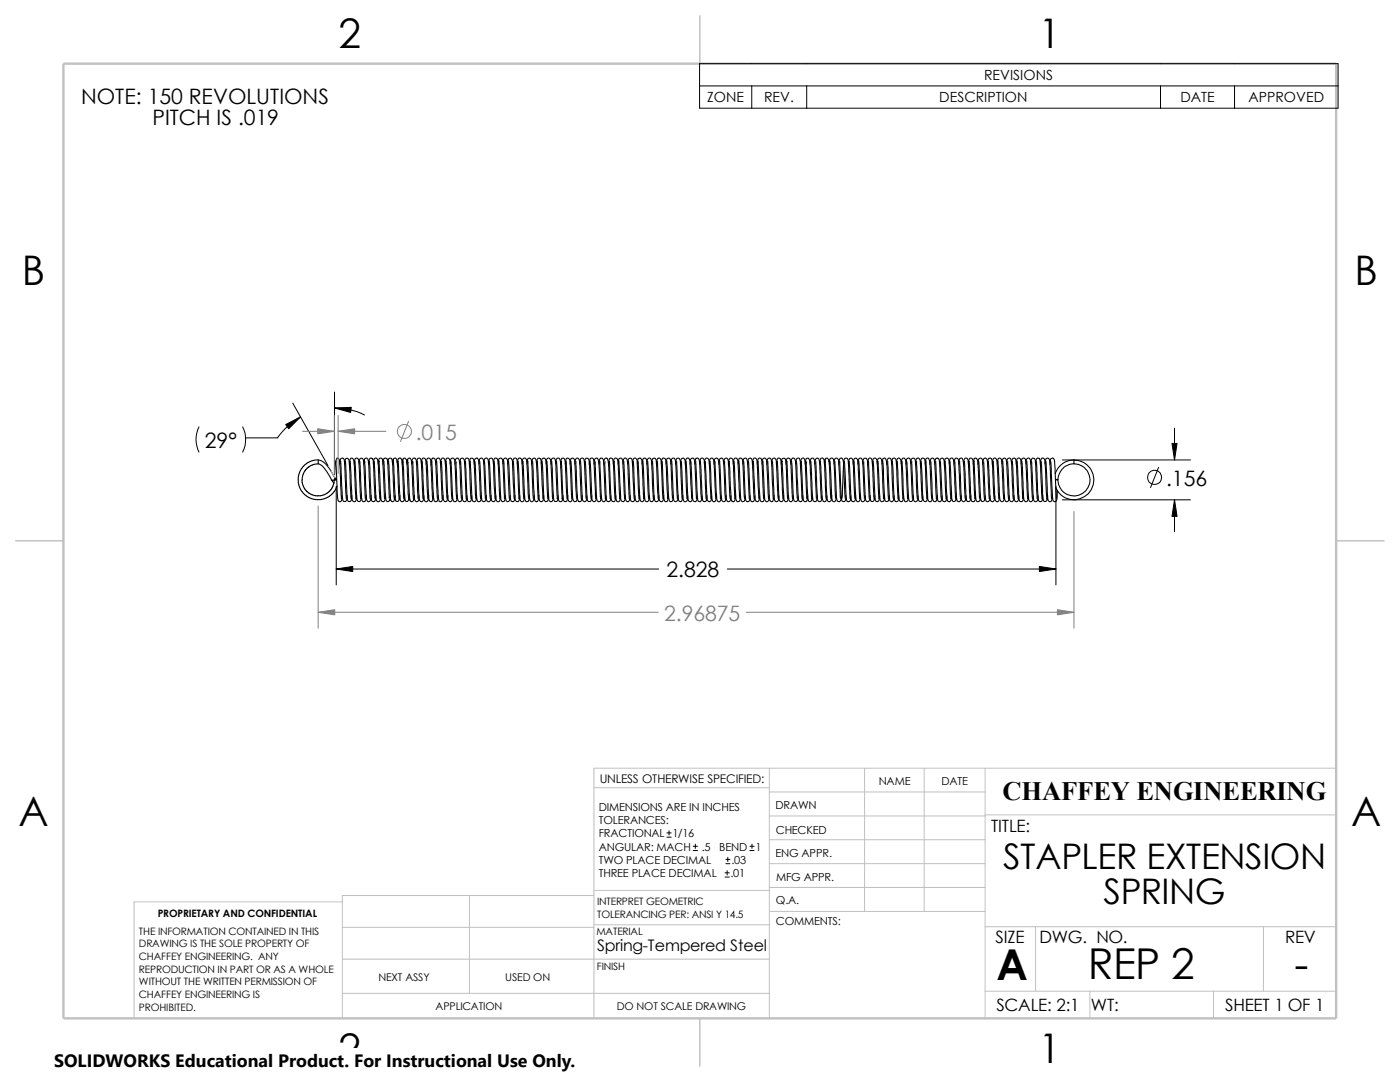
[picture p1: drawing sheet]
<svg xmlns="http://www.w3.org/2000/svg" width="279mm" height="216mm" viewBox="0 0 279 216" stroke-linecap="round" stroke-linejoin="round" font-family="sans-serif">
<g fill="none" stroke="#c0c0c0" stroke-width=".2">
<path d="M66 94l.8 1.2v-.4M118.5 157.2h35M153.5 153.3v49.9M153.5 158h43.1M172.6 153.3v28.6M184.4 153.3v28.6M196.6 153.3v49.9M266.7 153.3h-148.2v49.9M68.3 180h-41.5v23.2M93.7 178.7v19.5M118.5 178.7h-50.2v24.5M118.5 177.7h35.1"/>
<path d="M153.5 167.6h43.1M153.5 162.8h43.1M153.5 172.3h43.1M153.5 177.1h43.1M196.6 162.6h70.1M68.3 198.2h85.2M68.3 185h50.2M68.3 191.4h85.2M118.5 184.5h35.1M153.6 181.9h43M196.6 197.8h70.1M196.6 184.9h70.1"/>
<path d="M206.7 184.9v12.9M217.5 197.8v5.4M242.2 197.8v5.4M252.1 184.9v12.9"/>
</g>
<path d="M139.7 3.1v9.6M3.1 107.9h9.6M266.7 107.9h9.5M139.7 203.2v9.5" fill="none" stroke="#c0c0c0" stroke-width=".21"/>
<path d="M12.7 12.7h254v190.5h-254z" fill="none" stroke="#c0c0c0" stroke-width=".47"/>
<g fill="none" stroke="#000" stroke-width=".21">
<path d="M60.2 95.8l.3 1.2 .6 .9 1.1 .8 1.3 .3 1.2-.3 1-.6 .8-1.1 .2-1.2h.5M63.5 91.8h.2a4.8 4.8 0 0 1 2.8 2.9l.3 .7M63.5 91.8l-1.1 .1-1 .4-1.3 1.3-.5 1-.1 1.2 .1 1.1 .6 1.2 .9 .9 .8 .4 1 .3h1.1l.9-.2 .9-.5 .9-.9 .5-1.1M63.5 92.5l.2 .1a6 6 0 0 1 2.5 3.2M63.5 92.5l-1.4 .3-.9 .7-.7 1.1-.2 1.2M63.5 91.8v.7M66.2 95.8l.4 .6M66.8 95.2v-1.6a3.8 3.8 0 0 1 .5-2.2h.2a5.1 5.1 0 0 1 .4 3.1l.2 5M66.8 95.4l.2 .4M66.8 95.4a.42 .42 0 0 1-.2 .4 .42 .42 0 0 1-.4 0M66.9 95.6h.3M67.1 92l.2 6.5 .1 1.3 .2 .2 .3 .1 .3-.2 .1-1"/>
<path d="M67.8 92.6l.1-.6a.46 .46 0 0 1 .1-.5 .46 .46 0 0 1 .5 0l.2 .6 .4 7.3M67.9 91.9l.5 7.6a.44 .44 0 0 0 .4 .6 .44 .44 0 0 0 .4-.6l.1-.7M68.8 92.6l.1-.9 .4-.3a.97 .97 0 0 1 .4 1.2l.3 6.8M69 92l.2 5.2a6 6 0 0 0 .3 2.8l.4 .1 .2-.3 .1-.9M69.7 92.6l.1-.8 .2-.3 .3-.1a4.5 4.5 0 0 1 .5 2.7l.2 5.4M69.9 92l.2 5.4a5.2 5.2 0 0 0 .4 2.6h.5l.2-1.1M70.7 92.6l.1-.9a.4 .4 0 0 1 .5-.3 .4 .4 0 0 1 .3 .5l.4 7.6M70.9 92l.3 7.6a.41 .41 0 0 0 .3 .5 .41 .41 0 0 0 .5-.2l.1-1M71.7 92.6l.1-1 .4-.2a1.1 1.1 0 0 1 .4 1.4l.3 6.7M71.8 92.1l.2 4.5a8.8 8.8 0 0 0 .3 3.4l.3 .1 .4-.2 .1-1.1M72.7 91.7l.1-.2a.36 .36 0 0 1 .4-.1 .36 .36 0 0 1 .2 .3l.1 .7M72.7 91.7l-.1 .9"/>
<path d="M72.7 91.9l.4 7.4 .3 .8 .4-.1 .2-1.2M72.8 92.2v.1M73.5 91.9v.1M73.5 92l.3 7.4M73.6 92.6l.1-.7a.4 .4 0 0 1 .4-.5l.3 .3 .1 .5 .3 7.2M73.7 92l.4 7.6a.4 .4 0 0 0 .3 .5 .4 .4 0 0 0 .5-.3l.1-.9M74.5 92.6v-.2a.66 .66 0 0 1 .5-1l.4 .3 .1 1.2 .3 6.5M74.7 92l.4 7.5a.44 .44 0 0 0 .4 .6 .44 .44 0 0 0 .4-.5v-.8M75.5 92.6v-.1a.89 .89 0 0 1 .5-1.1l.3 .3 .1 .3 .4 7.5M75.6 92.1l.4 7.1a.69 .69 0 0 0 .5 .9l.3-.2 .1-1.1M76.5 92.7v-.5a.52 .52 0 0 1 .1-.6 .52 .52 0 0 1 .6-.1 46 46 0 0 1 .5 7.9h-.1M76.6 92l.2 5.6 .2 2.1 .2 .3 .5-.1 .2-1.1"/>
<path d="M77.5 91.7l-.1 .9M77.5 91.7a.39 .39 0 0 1 .7-.1l.2 1M77.6 91.9l.4 8M78.3 91.9l.4 7.7M78.4 91.7l.3-.3 .3 .1 .3 .9M78.5 91.8l.5 8M78.5 91.7l-.1 1M78.5 92.2h.1M78.8 99.6a.42 .42 0 0 1-.3 .5 .42 .42 0 0 1-.5-.3M78.8 98.8v.9M78.8 99.1v.4M79.2 91.9l.5 7.7"/>
<path d="M79.3 92.8l.2-1.2 .4-.2 .3 .5 .4 7.5M79.5 92.1l.2 5a5.6 5.6 0 0 0 .4 2.9 .46 .46 0 0 0 .5 0 .46 .46 0 0 0 .1-.6l.1-.6M79.7 99.6l-.3 .5-.4-.1v-.2M79.8 98.9l-.1 .8M80.4 91.8l.5 8M80.4 92.2h.1M81.2 91.8l.4 7.8M81.2 92.3l-.1-.6-.2-.2a.53 .53 0 0 0-.6 .2 .53 .53 0 0 0 0 .6v.3M81.3 91.7l.4-.3 .2 .1 .3 1M81.4 91.9l.4 8M81.4 91.7l-.2 1M81.4 92.3h.1"/>
<path d="M81.6 99.6l-.3 .5-.4-.1v-.2M81.7 98.8l-.1 .9M82.1 91.9v.1M82.1 92l.3 6.6 .2 1 .1-.8M82.3 92l-.1 .6M82.3 91.7a.37 .37 0 0 1 .3-.3 .37 .37 0 0 1 .4 .3l.1 .8M82.3 91.9l.4 7.8a.42 .42 0 0 0 .4 .4 .42 .42 0 0 0 .5-.4v-.8M82.4 92.2v.2M82.6 99v.7l-.2 .3-.4 .1-.2-.3M83.1 92.1l.3 7.3M83.1 92.7l.3-1.2 .4-.1 .2 .3 .1 1 .3 6.7M83.3 92.1l.2 3.4a16.3 16.3 0 0 0 .3 4.4l.1 .2a.4 .4 0 0 0 .6-.4l.1-.8"/>
<path d="M84.1 92.6a.85 .85 0 0 1 .5-1.2 1.29 1.29 0 0 1 .4 1.4l.3 6.6M84.2 92l.5 7.7a.39 .39 0 0 0 .3 .4 .39 .39 0 0 0 .4-.3l.2-1M85 92.6l.1-.7a.42 .42 0 0 1 .2-.4 .42 .42 0 0 1 .6 .1l.1 1 .4 7M85.3 92.1l.4 7.8M86 92.8l.2-1.3a.35 .35 0 0 1 .6 .1l.5 7.9M86.2 92l.4 7.8a.39 .39 0 0 0 .5 .3 .39 .39 0 0 0 .3-.4l.1-.8M86.4 99.6l-.3 .5-.4-.2-.1-.1M86.5 98.9l-.1 .6M87 92.6l.1-.8a.38 .38 0 0 1 .2-.4 .38 .38 0 0 1 .5 .2l.1 .3 .3 7.5M87.2 92.1l.2 5.3a5 5 0 0 0 .4 2.7h.2a1.16 1.16 0 0 0 .4-1.2M87.9 92.6l.1-.6a.43 .43 0 0 1 .2-.5 .43 .43 0 0 1 .5 .1l.2 1.6 .3 6.2M88.1 92.1l.3 6.2a2.19 2.19 0 0 0 .2 1.7 .39 .39 0 0 0 .5 0 .39 .39 0 0 0 .2-.4l.1-.7"/>
<path d="M88.9 92.6l.1-1 .5-.2a.77 .77 0 0 1 .3 .8l.4 7.3M89.1 92l.1 2.1a28.4 28.4 0 0 0 .3 5.8l.3 .2 .3-.2 .2-1M89.8 92.6l.1-.9 .4-.3a1.06 1.06 0 0 1 .5 1.4l.3 6.7M90 92l.3 7.3 .3 .7 .2 .1 .3-.2 .2-1M90.8 92.6a.87 .87 0 0 1 .5-1.2 .91 .91 0 0 1 .4 1l.4 7.1M91.1 92.2v3.1a15.9 15.9 0 0 0 .3 4.6l.5 .2a1.03 1.03 0 0 0 .3-1.2M91.8 92.6l.1-1 .5-.2a.69 .69 0 0 1 .3 .8l.3 7.3M91.9 92l.4 7.7a.4 .4 0 0 0 .3 .4 .4 .4 0 0 0 .5-.4l.1-.8M92.7 92.6l.1-.9a.4 .4 0 0 1 .4-.3 .4 .4 0 0 1 .4 .2l.4 7.9M92.9 92l.1 3.9a12.2 12.2 0 0 0 .4 4.1 .39 .39 0 0 0 .4 .1 .39 .39 0 0 0 .3-.4v-.8M93.7 92.6l.1-1 .3-.2 .3 .1 .1 .2 .2 1 .2 6.7M93.9 92l.1 2.6a20.7 20.7 0 0 0 .4 5.4l.1 .1a.46 .46 0 0 0 .6-.6v-.6"/>
<path d="M94.6 92.6l.1-.1a.71 .71 0 0 1 .5-1.1l.4 .9 .3 7.2M94.8 92.1l.4 7.6a.38 .38 0 0 0 .3 .4 .38 .38 0 0 0 .4-.2l.2-1M95.6 92.6v-.2a.72 .72 0 0 1 .5-1l.2 .1a1.28 1.28 0 0 1 .3 1.3l.3 6.7M95.8 92.1l.1 2.6a23.8 23.8 0 0 0 .4 5.3l.2 .1 .3-.1 .2-1.1M96.6 92.6v-.9a.39 .39 0 0 1 .4-.3 .39 .39 0 0 1 .4 .3l.4 7.8M96.7 92l.4 7.2a.55 .55 0 0 0 0 .7 .55 .55 0 0 0 .6 .2l.2-.4 .1-.8M97.5 92.6l.1-.7a.42 .42 0 0 1 .3-.5 .42 .42 0 0 1 .4 .2l.5 7.9M97.7 92l.4 7.7a.37 .37 0 0 0 .3 .4 .37 .37 0 0 0 .4-.2l.1-1M98.5 92.6l.2-1.1a.5 .5 0 0 1 .6 .1 .5 .5 0 0 1 .1 .6l.3 7.3M98.6 92l.4 7.4a.47 .47 0 0 0 .1 .6 .47 .47 0 0 0 .6 0l.2-1.1M99.4 92.6l.1-.9a.43 .43 0 0 1 .6-.2 .43 .43 0 0 1 .2 .5l.4 7.5M99.6 92l.3 7.7a.43 .43 0 0 0 .3 .4 .43 .43 0 0 0 .5-.1l.1-1.1"/>
<path d="M100.4 92.6l.1-.7a.43 .43 0 0 1 .4-.5 .43 .43 0 0 1 .4 .5l.3 7.6M100.5 92l.4 7.5a.42 .42 0 0 0 .2 .6 .42 .42 0 0 0 .6-.2l.1-1M101.3 92.6l.2-1.1 .4-.1 .2 .1a2.86 2.86 0 0 1 .2 1.9l.3 6.1M101.5 92l.4 7.4a.49 .49 0 0 0 .1 .6 .49 .49 0 0 0 .5 0l.3-1.1M102.3 92.6l.2-1 .2-.2 .3 .1 .2 .4 .3 7.6M102.4 92l.2 2.3a24.5 24.5 0 0 0 .4 5.6l.3 .2 .2-.1 .2-1.1M103.3 92.6v-.1a.9 .9 0 0 1 .4-1.1h.2a7.7 7.7 0 0 1 .4 3.5l.2 4.6M103.4 92.1l.1 2.4a22 22 0 0 0 .4 5.5l.4 .1 .2-.2 .2-1M104.2 92.6v-.4a.55 .55 0 0 1 .6-.8 2.45 2.45 0 0 1 .4 2l.3 6M104.4 92.1l.2 4.5a9.8 9.8 0 0 0 .4 3.5 .42 .42 0 0 0 .6-.4l.1-.8M105.2 92.6l.1-1 .4-.2a.78 .78 0 0 1 .4 .9l.3 7.2M105.3 92.1l.2 2.5a23.9 23.9 0 0 0 .3 5.3 .35 .35 0 0 0 .4 .2 .35 .35 0 0 0 .3-.2l.1-1"/>
<path d="M106.1 92.6l.2-.9 .3-.3 .2 .1a7.7 7.7 0 0 1 .4 3.2l.2 4.8M106.3 92l.4 7.6a.37 .37 0 0 0 .2 .5 .37 .37 0 0 0 .5-.2l.2-1.1M107.1 92.6v-.7l.3-.5a.53 .53 0 0 1 .6 .3 .53 .53 0 0 1 0 .5l.3 7.3M107.2 92l.4 7.7 .1 .3 .4 .1a.92 .92 0 0 0 .4-1.2M108 92.6l.1-.8a.42 .42 0 0 1 .7-.3 28.7 28.7 0 0 1 .4 6.5l.1 1.4M108.2 92.1l.4 7.7a.4 .4 0 0 0 .4 .3 .4 .4 0 0 0 .4-.4l.1-.8M109 92.6l.1-.9 .4-.3a1.9 1.9 0 0 1 .5 1.9l.3 6.2M109.2 92.1l.1 2.9a19.3 19.3 0 0 0 .3 4.9l.6 .2 .2-.4v-.8M109.9 92.6l.2-1 .5-.2a4.3 4.3 0 0 1 .4 2.3l.2 5.7M110.1 92l.1 2.7a17.5 17.5 0 0 0 .5 5.3l.4 .1 .1-.2 .2-1M110.9 92.6l.1-.9a.38 .38 0 0 1 .4-.3 .38 .38 0 0 1 .4 .3l.4 7.8M111.1 92l.3 7.4 .1 .5 .5 .2a.65 .65 0 0 0 .3-.8l.1-.4"/>
<path d="M111.9 92.6a.98 .98 0 0 1 .4-1.2h.2a2.9 2.9 0 0 1 .4 2.2l.3 5.9M112.1 92l.2 6.6a1.85 1.85 0 0 0 .3 1.4l.2 .1 .3-.1 .2-1.1M112.8 92.6l.2-1 .2-.2 .4 .1a18.7 18.7 0 0 1 .4 4.9l.1 3.1M113 92l.1 2.6a22.8 22.8 0 0 0 .4 5.4l.2 .1 .3-.1 .3-1.1M113.8 92.6l.1-1a.36 .36 0 0 1 .7 0l.1 .5 .3 7.3M114 92.1l.2 5.8a2.9 2.9 0 0 0 .4 2.1 .38 .38 0 0 0 .5-.3l.1-.8M114.7 92.6a.93 .93 0 0 1 .6-1.2h.1a4.8 4.8 0 0 1 .4 2.4l.2 5.7M114.9 92.1v.4a45.4 45.4 0 0 0 .5 7.5 .39 .39 0 0 0 .6-.2l.2-1M115.7 92.6l.1-.8a.39 .39 0 0 1 .3-.4 .39 .39 0 0 1 .4 .3l.5 7.8M115.9 92l.3 7.5a.46 .46 0 0 0 .2 .5 .46 .46 0 0 0 .5 0l.2-1.1M116.7 92.6l.1-1 .4-.2a1.52 1.52 0 0 1 .4 1.6l.3 6.5M116.8 92.1l.4 7.3a.48 .48 0 0 0 .1 .6 .48 .48 0 0 0 .6 0l.2-1.1"/>
<path d="M117.6 92.6l.1-.9a.39 .39 0 0 1 .5-.3 .39 .39 0 0 1 .3 .5l.4 7.6M117.8 92l.3 7.4a.48 .48 0 0 0 .1 .6 .48 .48 0 0 0 .6 0l.2-1.1M118.6 92.6v-.6a.47 .47 0 0 1 .6-.6l.2 .3 .1 1.1 .3 6.7M118.8 92.2l.3 7.3 .1 .4 .3 .2 .3-.1 .2-1.1M119.5 92.6l.2-.9a.41 .41 0 0 1 .5-.3 .41 .41 0 0 1 .2 .5l.4 7.6M119.7 92l.1 2.5a20.8 20.8 0 0 0 .4 5.5l.4 .1 .1-.1 .2-1.1M120.5 92.6v-.6a.49 .49 0 0 1 .6-.6 4.2 4.2 0 0 1 .4 2.4l.3 5.7M120.8 92.2l-.1 .8 .2 5.9 .3 1.1 .3 .1 .3-.2 .1-1M121.5 92.7v-.8a.42 .42 0 0 1 .7-.4l.2 1.2 .3 6.8M121.6 92l.4 7.5a.46 .46 0 0 0 .2 .5 .46 .46 0 0 0 .5-.1l.2-1M122.4 92.6a1.19 1.19 0 0 1 .3-1.2h.3a5 5 0 0 1 .4 2.9l.3 5.2M122.6 92l.3 7.4a.47 .47 0 0 0 .1 .6 .47 .47 0 0 0 .5 .1l.2-.2 .1-1"/>
<path d="M123.4 92.6l.1-1 .5-.2 .3 .6v.5l.3 7M123.5 92l.4 7.5 .2 .5 .3 .1 .2-.2 .2-1M124.3 92.6l.1-.6a.42 .42 0 0 1 .2-.5 .42 .42 0 0 1 .5 .1l.2 2.1 .3 5.8M124.5 92.1l.3 7 .2 .8 .3 .2a1.05 1.05 0 0 0 .5-1.2M125.3 92.6v-.7a.4 .4 0 0 1 .4-.5 .4 .4 0 0 1 .5 .4l.3 7.6M125.4 92.1l.5 7.7a.39 .39 0 0 0 .4 .3 .39 .39 0 0 0 .3-.4l.1-.8M126.2 92.6l.1-.9a.4 .4 0 0 1 .5-.3 .4 .4 0 0 1 .3 .4l.4 7.7M126.4 92l.1 2.2a26.9 26.9 0 0 0 .4 5.7l.3 .2a.98 .98 0 0 0 .5-1.2M127.2 92.6v-.1a.82 .82 0 0 1 .4-1.1 .43 .43 0 0 1 .5 .5l.3 7.6M127.4 92.1l.3 7.4 .1 .4 .4 .2a.86 .86 0 0 0 .4-1.2M128.1 92.6l.1-.7a.41 .41 0 0 1 .4-.5 .41 .41 0 0 1 .4 .4l.4 7.7M128.3 92l.4 7.1a.79 .79 0 0 0 .2 1h.3l.3-.3 .1-.9"/>
<path d="M129.1 92.6l.1-.4a.47 .47 0 0 1 .2-.8 .47 .47 0 0 1 .6 .5l.3 7.5M129.3 92.1l.2 6.3 .2 1.4 .2 .3h.3l.2-.3 .2-.9M130 92.6a.96 .96 0 0 1 .6-1.2l.4 .5 .3 7.5M130.3 92.1l.2 6.6 .1 1.1 .3 .3h.3l.2-.3 .1-.9M131 92.6l.1-.8a.4 .4 0 0 1 .4-.4 .4 .4 0 0 1 .4 .4l.4 7.7M131.2 92l.3 6.7a1.49 1.49 0 0 0 .3 1.4h.2l.3-.3 .2-.9M132 92.6v-.6a.43 .43 0 0 1 .3-.6 .43 .43 0 0 1 .5 .3l.4 7.8M132.2 92.1l.1 3.3a15.1 15.1 0 0 0 .3 4.5l.1 .1a.36 .36 0 0 0 .6-.2l.1-1M132.9 92.6l.1-.4a.53 .53 0 0 1 0-.6 .53 .53 0 0 1 .6-.2l.3 .6 .3 7.4M133.1 92.1l.2 4.4a8.1 8.1 0 0 0 .4 3.6h.4a1.19 1.19 0 0 0 .3-1.2M133.9 92.6l.1-.7a.39 .39 0 0 1 .3-.5 .39 .39 0 0 1 .4 .3l.5 7.8M134.1 92l.4 7.7a.4 .4 0 0 0 .4 .4 .4 .4 0 0 0 .4-.4v-.8"/>
<path d="M134.8 92.6l.2-1.1 .5-.1a3.7 3.7 0 0 1 .4 2.4l.2 5.6M135 92.1l.3 7.2a.57 .57 0 0 0 .6 .8l.3-.6 .1-.6M135.8 92.6v-.4a.49 .49 0 0 1 .1-.6 .49 .49 0 0 1 .7 0 27.8 27.8 0 0 1 .4 6.1l.1 1.8M136 92.1l.4 7.7a.39 .39 0 0 0 .4 .3 .39 .39 0 0 0 .4-.3v-.9M136.8 92.6v-.7a.42 .42 0 0 1 .3-.5 .42 .42 0 0 1 .4 .1v.1a19.4 19.4 0 0 1 .4 5l.1 2.9M136.9 92l.4 7.3a.65 .65 0 0 0 .5 .8l.2-.2 .2-1M137.7 92.6l.1-.9 .3-.3h.3l.2 .6 .1 1 .3 6.5M137.9 92l.3 7.4 .2 .6 .4 .1a.94 .94 0 0 0 .3-1.2M138.7 92.6l.2-1.1a.35 .35 0 0 1 .6 .1l.5 7.9M138.9 92.1l.2 5.8a3.6 3.6 0 0 0 .3 2.1l.4 .1a1.26 1.26 0 0 0 .3-1.2M139.7 92.6v-.8a.38 .38 0 0 1 .3-.4 .38 .38 0 0 1 .5 .2l.4 7.8M139.8 92l.3 6.1a2.58 2.58 0 0 0 .3 1.9l.2 .1a.4 .4 0 0 0 .4-.6l.1-.6"/>
<path d="M140.6 92.6v-.7a.43 .43 0 0 1 .4-.5 .43 .43 0 0 1 .5 .5l.4 7.6M140.8 92.1l.3 7.4a.42 .42 0 0 0 .3 .6 .42 .42 0 0 0 .5-.3l.1-.9M141.6 92.6v-.5a.47 .47 0 0 1 .1-.5 .47 .47 0 0 1 .5-.2 7 7 0 0 1 .4 3.4l.2 4.6M141.7 92.1l.2 3.2a17.4 17.4 0 0 0 .3 4.6l.3 .2 .3-.2 .2-1M142.5 92.6v-.2a.68 .68 0 0 1 .5-1l.3 .3 .2 .7 .3 7.1M142.7 92.1l.1 2.4a20.5 20.5 0 0 0 .4 5.5l.4 .1 .2-.2 .1-1M143.5 92.6l.1-1a.41 .41 0 0 1 .6-.1 .41 .41 0 0 1 .2 .5l.3 7.4M143.6 92l.4 7.5a.43 .43 0 0 0 .2 .6 .43 .43 0 0 0 .6-.2l.1-1M144.4 92.6a.96 .96 0 0 1 .5-1.2l.4 .3 .1 .5 .3 7.3M144.6 92.1l.1 2.7a20.4 20.4 0 0 0 .4 5.2l.3 .1 .2-.1 .3-1.1M145.4 92.6v-.5a.47 .47 0 0 1 .2-.6 .47 .47 0 0 1 .5 0l.3 1.5 .2 6.5M145.6 92.1l.3 7.5a.39 .39 0 0 0 .4 .5 .39 .39 0 0 0 .4-.4l.1-.9"/>
<path d="M146.3 92.6l.1-.8a.38 .38 0 0 1 .3-.4 .38 .38 0 0 1 .4 .2l.2 .6 .3 7.2M146.5 92.1l.4 7.4 .1 .5 .4 .1a1.16 1.16 0 0 0 .4-1.2M147.3 92.6l.2-1a.38 .38 0 0 1 .4-.2 .38 .38 0 0 1 .3 .4l.4 7.7M147.5 92l.3 7 .3 1.1 .4-.1 .2-1.1M148.3 92.6l.1-.9 .5-.3a5.9 5.9 0 0 1 .4 3.1l.2 5M148.4 92l.4 7.5a.42 .42 0 0 0 .3 .6 .42 .42 0 0 0 .5-.4l.1-.8M149.2 92.6l.1-.5a.46 .46 0 0 1 .1-.5 .46 .46 0 0 1 .5-.1 13.5 13.5 0 0 1 .4 4.5l.2 3.5M149.4 92.1l.3 7.4a.45 .45 0 0 0 .4 .6 .45 .45 0 0 0 .5-.5l.1-.7M150.2 92.6l.1-.9a.39 .39 0 0 1 .4-.3 .39 .39 0 0 1 .3 .3l.4 7.7M150.4 92.1l.3 7 .1 .9a.46 .46 0 0 0 .6 0 .46 .46 0 0 0 .2-.5v-.6M151.1 92.6l.2-.9a.39 .39 0 0 1 .4-.3 .39 .39 0 0 1 .3 .5l.4 7.6M151.3 92l.4 7.9a.39 .39 0 0 0 .5 .2 .39 .39 0 0 0 .3-.4l.1-.8"/>
<path d="M152.1 92.6v-.5a.46 .46 0 0 1 .4-.7 .46 .46 0 0 1 .5 .6l.4 7.5M152.3 92l.3 7.6a.42 .42 0 0 0 .3 .5 .42 .42 0 0 0 .5-.2l.1-1M153 92.6l.1-.5a.47 .47 0 0 1 .1-.6 .47 .47 0 0 1 .6 0l.3 1.8 .2 6.2M153.2 92.1l.3 7.1 .1 .7 .5 .2a1.16 1.16 0 0 0 .4-1.3M154 92.6l.1-.8a.38 .38 0 0 1 .3-.4 .38 .38 0 0 1 .5 .3l.4 7.7M154.2 92.1l.3 7 .1 .8a.42 .42 0 0 0 .5 .2 .42 .42 0 0 0 .3-.4v-.8M155 92.6l.1-.9a.44 .44 0 0 1 .6-.2 .44 .44 0 0 1 .2 .6l.4 7.4M155.2 92l.3 7.6a.43 .43 0 0 0 .4 .5 .43 .43 0 0 0 .4-.4l.1-.8M155.9 92.6l.1-.9 .3-.3h.3a7.8 7.8 0 0 1 .4 3.6l.2 4.5M156.1 92.1l.4 7.6 .2 .4h.3l.2-.2 .2-1M156.9 92.6v-.5a.47 .47 0 0 1 .1-.5 .47 .47 0 0 1 .5-.2 4.6 4.6 0 0 1 .4 2.7l.3 5.4M157.1 92.1l.3 7.2a.6 .6 0 0 0 .4 .8 .95 .95 0 0 0 .5-1.2"/>
<path d="M157.8 92.6l.2-1 .1-.2h.4a2.13 2.13 0 0 1 .3 1.7l.3 6.3M158 92.1l.4 7.6a.4 .4 0 0 0 .4 .4 .4 .4 0 0 0 .4-.4l.1-.8M158.8 92.6l.1-.9a.36 .36 0 0 1 .4-.3 .36 .36 0 0 1 .3 .4l.5 7.7M159 92l.3 7.5 .1 .4 .4 .2a1.08 1.08 0 0 0 .4-1.2M159.8 92.6l.1-1 .4-.2a1.77 1.77 0 0 1 .4 1.4l.3 6.6M159.9 92l.3 7.1 .2 .7 .3 .3a.45 .45 0 0 0 .4-.5l.1-.7M160.7 92.6l.1-.7a.45 .45 0 0 1 .6-.5l.3 1.1 .3 7M161 92.2l-.1 .8 .2 4 .2 2.8M161.7 92.6l.2-1.1 .3-.1 .2 .1a18 18 0 0 1 .4 4.6l.1 3.3M161.8 92.1l.5 7.8a.41 .41 0 0 0 .5 .2 .41 .41 0 0 0 .2-.4l.1-.8M162.1 99.4a.52 .52 0 0 1-.5 .7l-.3-.3M162.1 98.9v.8"/>
<path d="M162.6 92.6l.1-.7 .2-.4a.33 .33 0 0 1 .5 .2l.5 7.8M162.9 92.2l.2 7.1a.58 .58 0 0 0 .5 .8h.1a1.04 1.04 0 0 0 .3-1.2M163.6 92.6l.1-1a.38 .38 0 0 1 .5-.2 .38 .38 0 0 1 .3 .5l.3 7.6M163.7 92l.3 6.9 .3 1a.39 .39 0 0 0 .4 .2 .39 .39 0 0 0 .2-.4l.1-.8M164.6 91.7l.2-.3h.3l.3 .3v.4M164.7 91.7l-.2 .9M164.7 91.8l.2 4.2a9.4 9.4 0 0 0 .4 4.1h.3l.3-.2 .1-1.1M165.4 91.8l.4 7.7M165.5 92.6l.1-.7a.41 .41 0 0 1 .3-.5 .41 .41 0 0 1 .5 .3l.3 7.7M165.7 92l.3 7.5a.41 .41 0 0 0 .2 .5 .41 .41 0 0 0 .6-.1l.1-1M166.5 92.6l.2-1.1h.4l.3 .6 .3 7.3M166.7 92.1l.3 7.7a.39 .39 0 0 0 .5 .3 .39 .39 0 0 0 .3-.4l.1-.8"/>
<path d="M167.4 92.6v-.4a.55 .55 0 0 1 .6-.8 2.3 2.3 0 0 1 .4 1.9l.3 6.2M167.6 92l.1 2.5a24.4 24.4 0 0 0 .4 5.5l.4 .1 .2-.3 .1-.9M168.1 99.4l.4-7.7a.37 .37 0 0 1 .4-.3 .37 .37 0 0 1 .3 .3l.4 7.7M168.6 92.1l.3 7.4a.43 .43 0 0 0 .3 .6 .43 .43 0 0 0 .5-.3l.1-.9M169.3 92.6v-.1a.92 .92 0 0 1 .5-1.1l.4 .5 .4 7.6M169.5 92.1l.1 2.7a19.4 19.4 0 0 0 .4 5.2l.4 .1a.89 .89 0 0 0 .4-1.2M170.3 92.6v-.2a.59 .59 0 0 1 0-.7 .59 .59 0 0 1 .7-.2l.2 .4 .1 1 .2 6.6M170.4 92l.4 7.4a.54 .54 0 0 0 .5 .7l.3-.3 .1-.9M171.2 92.6l.2-1 .4-.2a.78 .78 0 0 1 .4 .9l.3 7.1M171.4 92.1l.1 2.3a25.8 25.8 0 0 0 .4 5.5l.4 .2a1.16 1.16 0 0 0 .4-1.2M172.2 92.6l.1-.8a.43 .43 0 0 1 .4-.4 .43 .43 0 0 1 .4 .5l.4 7.6M172.4 92.1l.1 2.1a26 26 0 0 0 .4 5.8 .42 .42 0 0 0 .7-.3l.1-.8"/>
<path d="M173.1 92.6l.1-.7a.41 .41 0 0 1 .3-.5 .41 .41 0 0 1 .5 .3l.5 7.9M173.3 92l.3 6.8 .2 1M174.1 92.6l.1-.9a.38 .38 0 0 1 .3-.3 .38 .38 0 0 1 .4 .2 38.8 38.8 0 0 1 .4 7.1v.7M174.3 92.1l.3 7.2a.62 .62 0 0 0 .4 .8l.3-.1a1.12 1.12 0 0 0 .3-1.1M174.5 99.4a.52 .52 0 0 1-.5 .7l-.3-.3M174.6 98.9l-.1 .8M175.1 92.6v-.7a.4 .4 0 0 1 .4-.5 .4 .4 0 0 1 .4 .4l.4 7.7M175.3 92.1l.1 3.1a18.6 18.6 0 0 0 .4 4.8l.2 .1 .4-.2 .1-1M176 92.6a1 1 0 0 1 .5-1.2h.1a2.54 2.54 0 0 1 .4 1.9l.3 6.2M176.2 92l.5 7.9 .2 .2 .4-.2 .2-1M177 92.7a.95 .95 0 0 1 .5-1.3l.3 .2 .1 .6 .4 7.3M177.2 92l.3 6.7 .2 1.3 .4 .1 .2-.3 .1-.9"/>
<path d="M177.9 92.6a1.12 1.12 0 0 1 .5-1.2h.2a2.44 2.44 0 0 1 .3 2.1l.3 6M178.1 92l.2 3a19 19 0 0 0 .3 5 .54 .54 0 0 0 .7-.1 .54 .54 0 0 0 .1-.6v-.4M178.9 92.6l.2-1 .4-.2 .2 .3 .2 .9 .2 6.8M179.1 92.1l.1 2.9a18 18 0 0 0 .4 5h.5l.2-1.1M179.9 92.6v-.6a.52 .52 0 0 1 .5-.6l.3 .4 .1 .5 .3 7.1M180 92.1l.2 2.6a16.8 16.8 0 0 0 .4 5.3 .41 .41 0 0 0 .5 0 .41 .41 0 0 0 .1-.4l.1-.7M180.8 92.6v-.3a.63 .63 0 0 1 .6-.9 1.54 1.54 0 0 1 .4 1.6l.3 6.4M181 92.1l.3 6.4a1.55 1.55 0 0 0 .4 1.6l.4-.2 .1-1M181.8 92.6l.1-.9a.41 .41 0 0 1 .4-.3 .41 .41 0 0 1 .4 .5l.3 7.6M182 92.1l.1 2.9a18.1 18.1 0 0 0 .4 5l.3 .1 .2-.1 .2-1.1M182.7 92.6l.2-1.1a.39 .39 0 0 1 .4-.1 .39 .39 0 0 1 .3 .4l.4 7.6M182.9 92.1l.3 6.9 .1 .8 .2 .2h.4l.1-.1 .2-1"/>
<path d="M183.7 92.6l.2-1a.46 .46 0 0 1 .5-.1 .46 .46 0 0 1 .2 .6l.4 7.4M183.9 92.1l.4 7.6a.38 .38 0 0 0 .2 .4 .38 .38 0 0 0 .5-.2l.1-1M184.7 92.6v-.8a.34 .34 0 0 1 .3-.4 .34 .34 0 0 1 .4 .3l.2 1.3 .3 6.5M184.8 92l.3 7.2 .2 .7 .2 .2h.3l.2-.2 .1-1M185.6 92.7l.1-1a.39 .39 0 0 1 .5-.3 .39 .39 0 0 1 .3 .5l.4 7.6M185.8 92.1l.4 7.6a.38 .38 0 0 0 .3 .4 .38 .38 0 0 0 .4-.2l.1-1M186.6 92.6v-.7a.42 .42 0 0 1 .3-.5 .42 .42 0 0 1 .5 .3l.4 7.7M186.8 92.1l.1 2.8a21.9 21.9 0 0 0 .4 5.1l.3 .1 .2-.2 .2-1M187.5 92.6l.1-.9 .3-.3h.2a.5 .5 0 0 1 .3 .7l.4 7.4M187.7 92.1l.3 6.7a1.34 1.34 0 0 0 .3 1.2l.1 .1 .4-.2 .2-1M188.5 92.6l.1-.8a.41 .41 0 0 1 .3-.4 .41 .41 0 0 1 .5 .3l.3 7.7M188.6 92l.4 7.5a.46 .46 0 0 0 .5 .6l.4-.6v-.6"/>
<path d="M189.4 92.6l.2-1.1 .5-.1a4.7 4.7 0 0 1 .4 2.7l.3 5.5M189.6 92l.4 7.8M190.4 92.6l.1-.9a.37 .37 0 0 1 .4-.3 .37 .37 0 0 1 .4 .3l.3 7.8M190.5 92l.4 7.5a.43 .43 0 0 0 .2 .5 .43 .43 0 0 0 .6-.1l.1-1M190.8 99.4a.54 .54 0 0 1-.5 .7l-.3-.3M190.9 98.9l-.1 .8M191.3 92.6l.1-.6a.46 .46 0 0 1 .5-.6 1.78 1.78 0 0 1 .4 1.7l.3 6.3M191.5 92l.4 7.7a.46 .46 0 0 0 .6 .4 .46 .46 0 0 0 .2-.7l.1-.5M192.3 92.6l.1-.6a.47 .47 0 0 1 .4-.6 .47 .47 0 0 1 .4 .7l.3 7.3M192.5 92.1l.2 3.8a14 14 0 0 0 .3 4.1 .48 .48 0 0 0 .6 0 .48 .48 0 0 0 .1-.5l.1-.6M193.3 92.6l.1-1 .4-.2 .2 .1a6.2 6.2 0 0 1 .3 2.9l.2 5.1M193.5 92.1l.2 5.3a4.8 4.8 0 0 0 .3 2.6l.4 .1a1.19 1.19 0 0 0 .3-1.2"/>
<path d="M194.2 92.6l.2-1.1a.35 .35 0 0 1 .4-.1 .35 .35 0 0 1 .2 .3l.2 1.1 .3 6.6M194.4 92l.2 3.5a12 12 0 0 0 .3 4.5l.4 .1a1.19 1.19 0 0 0 .4-1.2M195.2 92.7v-.8a.43 .43 0 0 1 .5-.5 .43 .43 0 0 1 .4 .5l.4 7.7M195.3 92l.5 7.9M196.1 92.6l.2-1a.38 .38 0 0 1 .5-.2 .38 .38 0 0 1 .2 .5l.4 7.6M196.3 92.2l.2 4.5a7 7 0 0 0 .4 3.3l.3 .1 .2-.2 .2-1M196.6 99.4l-.2 .5-.2 .2-.3-.1-.2-.2M196.6 98.9v.8M197.1 92.6v-.7a.42 .42 0 0 1 .3-.5 .42 .42 0 0 1 .6 .3l.4 7.8M197.3 92.1l.2 5a6.5 6.5 0 0 0 .3 2.9l.3 .1 .3-.3 .1-.9M198 92.6l.1-.7a.39 .39 0 0 1 .5-.5 1.45 1.45 0 0 1 .4 1.4l.3 6.6M198.2 92.1l.3 6.6 .2 1.2a.37 .37 0 0 0 .4 .2 .37 .37 0 0 0 .3-.4l.1-.8"/>
<path d="M199 92.6l.1-.9a.41 .41 0 0 1 .6-.2 .41 .41 0 0 1 .2 .5l.4 7.5M199.2 92l.3 7 .1 .7 .2 .3 .3 .1 .2-.3 .1-.9M200 92.6v-.7a.4 .4 0 0 1 .4-.5 .4 .4 0 0 1 .4 .4l.5 7.7M200.2 92.1l.3 7.6a.38 .38 0 0 0 .4 .4 .38 .38 0 0 0 .4-.4l.1-.8M200.9 92.6l.1-.3a.63 .63 0 0 1 .5-.9 2.91 2.91 0 0 1 .4 2.2l.3 5.9M201.1 92.1l.2 4a9.7 9.7 0 0 0 .4 3.9l.3 .1a1.01 1.01 0 0 0 .4-1.2M201.9 92.6l.2-1a.35 .35 0 0 1 .4-.2 .35 .35 0 0 1 .2 .4l.5 7.7M202.1 92.1l.2 6.2 .2 1.6a.38 .38 0 0 0 .5 .2 .38 .38 0 0 0 .2-.4l.1-.8M202.8 92.6l.1-.9a.44 .44 0 0 1 .6-.3 .44 .44 0 0 1 .3 .6l.3 7.5M203 92l.2 4.7a9.3 9.3 0 0 0 .3 3.3l.4 .1a.86 .86 0 0 0 .4-1.2M203.8 92.6l.1-.8a.4 .4 0 0 1 .3-.4 .4 .4 0 0 1 .4 .2l.2 .9 .3 7M204 92.1l.2 4.3a8.6 8.6 0 0 0 .3 3.6l.2 .1 .4-.2 .1-1"/>
<path d="M204.8 92.6a.86 .86 0 0 1 .4-1.2l.3 .1a13.5 13.5 0 0 1 .4 4.4l.1 3.6M204.9 92l.4 7.2a.62 .62 0 0 0 .4 .9l.4-.2 .1-1M205.7 92.6l.1-.9a.42 .42 0 0 1 .5-.3 .42 .42 0 0 1 .3 .5l.4 7.6M205.9 92l.2 4.5a8.7 8.7 0 0 0 .4 3.5 .43 .43 0 0 0 .4 0 .43 .43 0 0 0 .2-.4v-.7M206.7 92.6l.1-.8a.41 .41 0 0 1 .6-.3l.3 1.9 .2 6.1M206.8 92.1l.4 7 .1 .7 .3 .3a.64 .64 0 0 0 .5-.9v-.4M207.6 92.6l.1-.7a.43 .43 0 0 1 .5-.5 .43 .43 0 0 1 .3 .5l.4 7.7M207.8 92.1l.4 7.8M208.6 92.6l.1-.7a.4 .4 0 0 1 .3-.5 .4 .4 0 0 1 .5 .4l.3 7.7M208.7 92.1l.4 7.1 .1 .7 .4 .2a1.04 1.04 0 0 0 .4-1.2M209 99.4l-.1 .5-.3 .2-.2-.1-.2-.2M209.1 98.9l-.1 .8"/>
<path d="M209.5 92.6l.1-.7a.43 .43 0 0 1 .4-.5 .43 .43 0 0 1 .4 .5l.4 7.5M209.7 92l.4 7.7a.4 .4 0 0 0 .4 .4 .4 .4 0 0 0 .4-.4l.1-1.8M210.7 95.7h.4M210.7 95.8h.4M211.1 95.7v.1M214.3 91.8a4 4 0 0 1 3.3 6.1 4 4 0 0 1-6.9-.6M214.3 91.8a3.9 3.9 0 0 0-3.7 2.7M214.3 92.5a3.2 3.2 0 0 1 3.2 3.3 3.2 3.2 0 0 1-3.2 3.2 3.2 3.2 0 0 1-3.2-3.2M214.3 91.8v.7M214.3 92.5a3.3 3.3 0 0 0-3.2 3.2"/>
</g>
<g fill="none" stroke="#000" stroke-width=".2">
<path d="M139.6 12.7h127.4v8.9h-127.4zM139.6 17.1h127.4M150 17.1v4.5M161 17.1v4.5M231.6 17.1v4.5M246.4 17.1v4.5M66.8 78.2v15.3M39.7 85.2a5.6 5.6 0 0 0 0 5M48.4 85.2a5.6 5.6 0 0 1 0 5M58.4 80.4l7 12.5M60 83.2a13.7 13.7 0 0 0-4.6 4.2h-6.4M66.8 81.4a13.1 13.1 0 0 1 5.9 1.4"/>
<path d="M67.1 97v19.7M210.7 97v19.7M212 99.7h25.6M212 91.8h25.6M231.2 93.3l-1.6 4M234.4 85.4v6.4M234.4 99.7v6.4M67.1 113.5h64.3M145.2 113.5h65.5M133.1 167h.8M133.1 166.2h.8M133.5 165.8v.8"/>
<path d="M138.3 169.7h.9M138.3 168.9h.9M138.8 168.4v.9M144.7 175h.8M144.7 174.2h.8M144.9 172.3h.8M144.9 171.5h.8M145.1 173.7v.9M145.2 171.1v.8M149.6 169.7h.9M149.6 168.9h.9M150.1 168.4v.9"/>
<circle cx="230.4" cy="95.3" r="1.41"/>
</g>
<path d="M57 84.7l3-1.5-2.4 2.4zM66.8 81.4l3.3-.1-.1 1zM234.4 99.7l.5 3.3h-1zM233.9 88.5h1l-.5 3.3zM67.1 113.5l3.3-.5v1zM207.4 113l3.3 .5-3.3 .5z" fill="#000" stroke="#000" stroke-width=".2"/>
<g fill="none" stroke="#808080" stroke-width=".2">
<path d="M60.4 86.1h6.3M66.7 82.9v11.6M67.5 86.1h9.5M67.5 82.9v11.6M81.5 84.1l-1.6 4M63.5 101v24.3M214.3 102.1v23.2M63.5 122.2h67.9M148.9 122.2h65.4"/>
<circle cx="80.7" cy="86.1" r="1.41"/>
</g>
<g fill="#808080" stroke="#808080" stroke-width=".2">
<path d="M67.5 86.1l3.3-.5v1z"/>
<path d="M63.4 85.6l3.3 .5-3.3 .5z"/>
<path d="M63.5 122.2l3.3-.5v1z"/>
<path d="M211 121.7l3.3 .5-3.3 .5z"/>
</g>
<path d="M10.8 209.2h104.1v6.7h-104.1z" fill="#fff"/>
<g font-size="8.5">
<text x="198.8" y="195.5">A</text>
<text x="217.1" y="195.3">REP 2</text>
<text x="258.4" y="195.3">-</text>
</g>
<g font-size="8.1">
<text x="67.6" y="9.7">2</text>
<text x="207.3" y="9.7">1</text>
<text x="4.4" y="56.9">B</text>
<text x="270.3" y="56.9">B</text>
<text x="3.7" y="164.9">A</text>
<text x="269.7" y="164.9">A</text>
<text x="67.6" y="212.1">2</text>
<text x="207.3" y="212.1">1</text>
</g>
<g font-size="7">
<text x="200.2" y="173.4">STAPLER EXTENSION</text>
<text x="220.2" y="180.4">SPRING</text>
</g>
<text font-size="5.3" x="200.1" y="159.6">CHAFFEY ENGINEERING</text>
<g font-size="4.2">
<text x="16.2" y="20.7">NOTE: 150 REVOLUTIONS</text>
<text x="30.4" y="24.9">PITCH IS .019</text>
<text x="40.9" y="89.4">29°</text>
<text x="232.7" y="96.9">.156</text>
<text x="133" y="115.2">2.828</text>
</g>
<g font-size="4.2" fill="#808080">
<text x="83" y="87.7">.015</text>
<text x="132.5" y="123.9">2.96875</text>
</g>
<text font-size="3.6" x="10.8" y="213">SOLIDWORKS Educational Product. For Instructional Use Only.</text>
<g font-size="3.4">
<text x="197.8" y="166">TITLE:</text>
<text x="198.7" y="188.1">SIZE</text>
<text x="207.5" y="188.1">DWG. NO.</text>
<text x="256.5" y="188.2">REV</text>
<text x="198.8" y="201.7">SCALE: 2:1</text>
<text x="217.7" y="201.8">WT:</text>
<text x="244.5" y="201.7">SHEET 1 OF 1</text>
</g>
<text font-size="3.2" x="119.2" y="189.8">Spring-Tempered Steel</text>
<g font-size="2.8">
<text x="196.4" y="16">REVISIONS</text>
<text x="141.1" y="20.4">ZONE</text>
<text x="152.5" y="20.4">REV.</text>
<text x="187.4" y="20.4">DESCRIPTION</text>
<text x="235.6" y="20.4">DATE</text>
<text x="249.2" y="20.4">APPROVED</text>
</g>
<text font-size="2.4" x="119.7" y="156.2">UNLESS OTHERWISE SPECIFIED:</text>
<g font-size="2.2">
<text x="119.5" y="161.8">DIMENSIONS ARE IN INCHES</text>
<text x="154.8" y="161.5">DRAWN</text>
<text x="175.4" y="156.7">NAME</text>
<text x="187.9" y="156.7">DATE</text>
<text x="119.5" y="164.4">TOLERANCES:</text>
<text x="119.5" y="167.1">FRACTIONAL 1/16</text>
<text x="154.8" y="166.3">CHECKED</text>
<text x="119.5" y="172.4">TWO PLACE DECIMAL</text>
<text x="119.5" y="169.8">ANGULAR: MACH</text>
<text x="140" y="169.8">.5</text>
<text x="143.5" y="169.8">BEND</text>
<text x="146" y="172.4">.03</text>
<text x="150.7" y="169.8">1</text>
<text x="154.8" y="171">ENG APPR.</text>
<text x="119.5" y="175">THREE PLACE DECIMAL</text>
<text x="145.8" y="175">.01</text>
<text x="154.9" y="175.7">MFG APPR.</text>
<text x="154.9" y="184.7">COMMENTS:</text>
<text x="154.9" y="180.5">Q.A.</text>
</g>
<g font-size="2.1">
<text x="75.5" y="195.7">NEXT ASSY</text>
<text x="100.8" y="195.7">USED ON</text>
<text x="86.9" y="201.5">APPLICATION</text>
<text x="123.1" y="201.6">DO NOT SCALE DRAWING</text>
</g>
<g font-size="2">
<text x="31.5" y="183">PROPRIETARY AND CONFIDENTIAL</text>
<text x="119.2" y="183.1">TOLERANCING PER: ANSI Y 14.5</text>
<text x="119.2" y="180.6">INTERPRET GEOMETRIC</text>
<text x="27.7" y="186.5">THE INFORMATION CONTAINED IN THIS</text>
<text x="27.7" y="189.1">DRAWING IS THE SOLE PROPERTY OF</text>
<text x="27.7" y="191.6">CHAFFEY ENGINEERING. ANY</text>
<text x="119" y="186.6">MATERIAL</text>
<text x="27.7" y="194.1">REPRODUCTION IN PART OR AS A WHOLE</text>
<text x="27.7" y="196.6">WITHOUT THE WRITTEN PERMISSION OF</text>
<text x="119.1" y="193.5">FINISH</text>
<text x="27.7" y="201.7">PROHIBITED.</text>
<text x="27.7" y="199.1">CHAFFEY ENGINEERING IS</text>
</g>
</svg>
